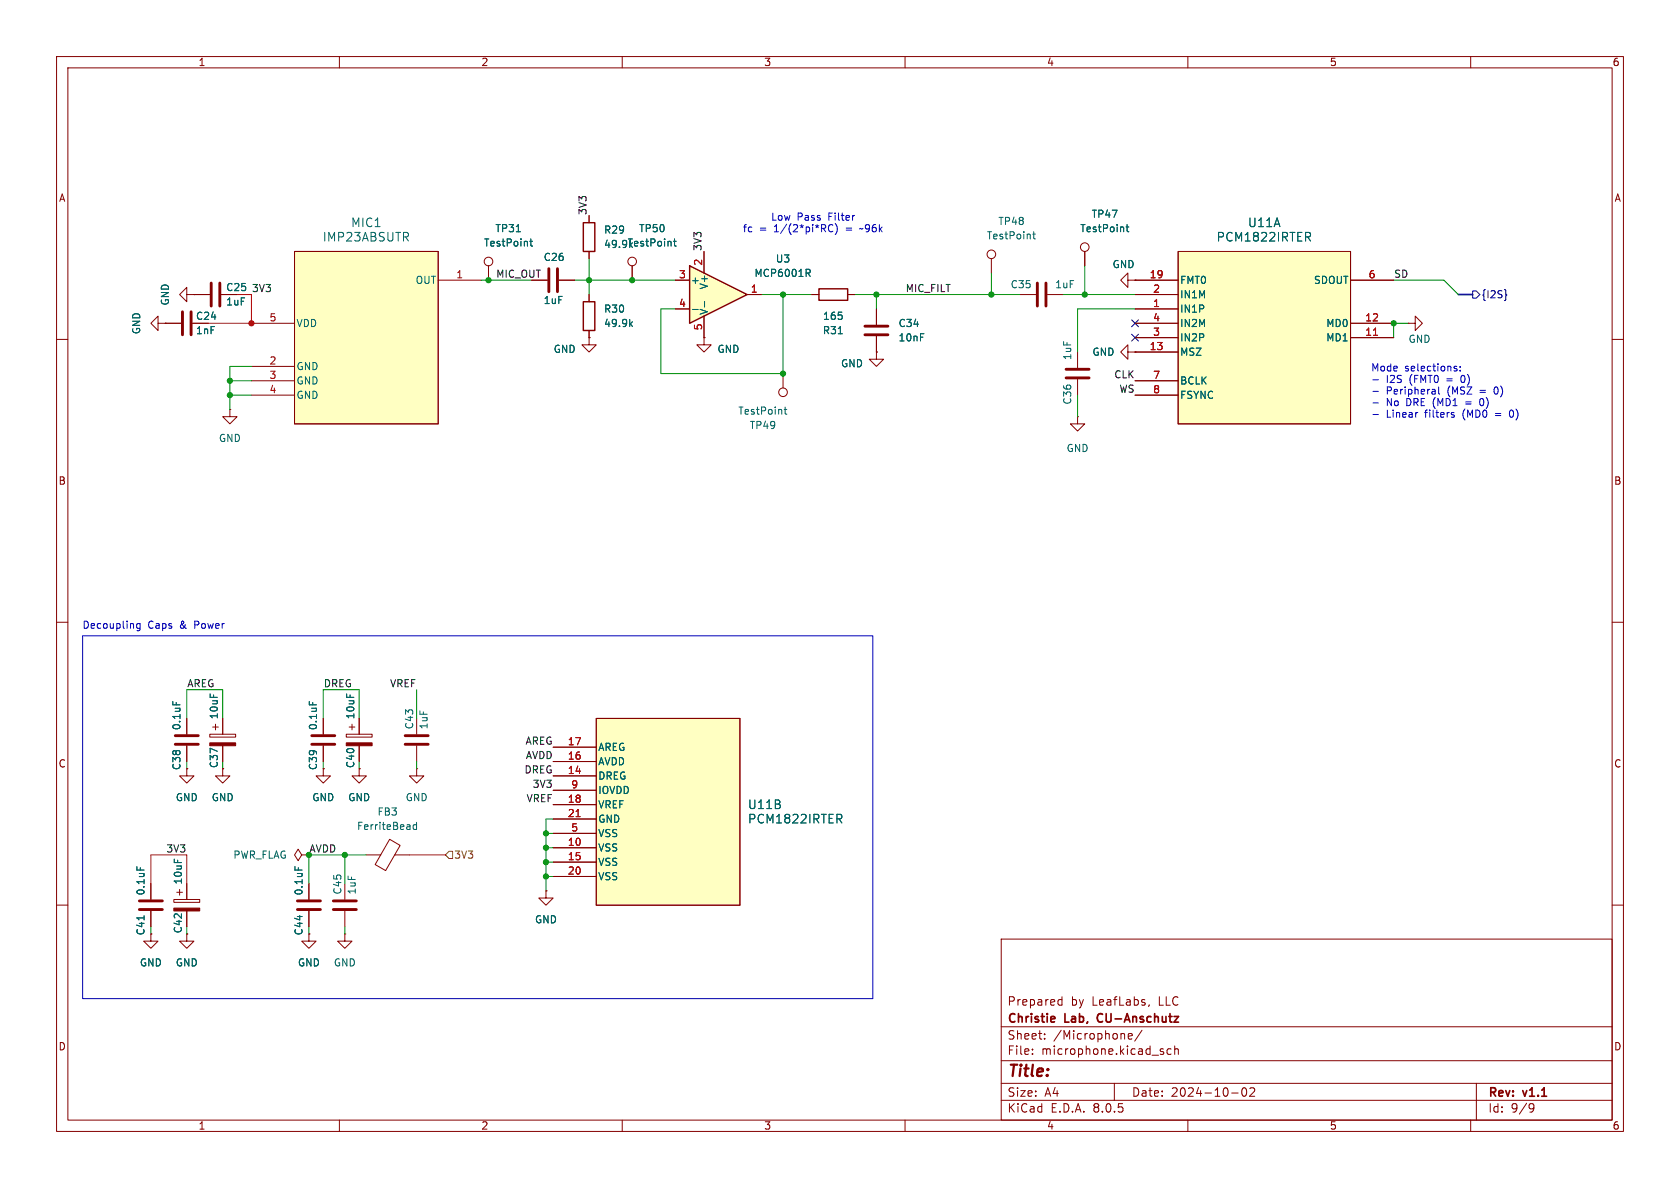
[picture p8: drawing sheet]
<svg xmlns="http://www.w3.org/2000/svg" width="297mm" height="210mm" viewBox="0 0 297 210" stroke-linecap="round" stroke-linejoin="round" font-family="sans-serif">
<g fill="none" stroke="#840000" stroke-width=".18">
<path d="M10 10h277v190h-277zM12 12h273v186h-273zM60 10v2M110 10v2M160 10v2M210 10v2M260 10v2M10 60h2M143.5 52.1h1.3M149.9 52.1h1.2M285 60h2M10 110h2"/>
<path d="M285 110h2M10 160h2M285 160h2M54.6 165.1v1.3h1.3l-1.3 1.2-1.3-1.2h1.3M54.6 165.1h.1M177 166h108v32h-108zM187.2 177.6h.5M187.2 176.8h.5M187.7 176.2v1.5M203.2 177.6l-.2 .3M60 198v2M110 198v2"/>
<path d="M160 198v2M177 194.5h108M177 191.5h108M177 187.5h108M177 181.5h108M182.5 186.3v.1M182.5 185.5v.1M184.7 183.6v.1M184.7 182.8v.1M197 191.5v3M199.5 183.2l.7-.1-.1-.3-.4-.1-.2 .2v.7h.6M201.9 182.1l-1.3 2"/>
<path d="M205.3 185.9l.4 .1v.2l-.2 .2h-.3M205.3 185.4l.4 .1M207 185.5l-.4-.1-.3 .3v.4l.2 .2h.5M207.7 185.5l.2-.1 .3 .1 .1 .9M207.7 184.9v1.5M210 198v2M217.7 193.2h1.2M219.7 192.4l.2-.1a.81 .81 0 0 1 .6 .6 .81 .81 0 0 1-.3 .8l-.2 .1a.81 .81 0 0 1-.3-1.4zM221 192.4l.5-.1 .2 .1 .1 .3-.9 1.1h.9M260 198v2M261 191.5v6.5M270.6 195.1l.5 .1a.99 .99 0 0 1-.4 1.4h-.2"/>
<path d="M271.2 195.7l-.3 .3h-.3"/>
</g>
<path d="M186.4 179.8l.1 .2-.7 .2M194.1 179.4l-.1 .4 .1 .7" fill="none" stroke="#840000" stroke-width=".3"/>
<path d="M144.8 51.1h5.1v2h-5.1z" fill="none" stroke="#840000" stroke-width=".25"/>
<path d="M148.2 59h.7" fill="none" stroke="#006464" stroke-width=".18"/>
<path d="M208.3 44.5h30.5v30.4h-30.5z" fill="#ffffc2"/>
<g fill="none" stroke="#840000" stroke-width=".18">
<path d="M104.1 38.1v1.3M27.9 57.2v-1.3l-1.2 1.3 1.2 1.2v-1.2h1.3M29.2 57.2h.1M29.2 57.2h2.8M33 52.1v-1.3l-1.3 1.3 1.3 1.2v-1.2h1.3M34.3 52.1h.1M34.3 52.1h2.8M39.1 52.1h2.8M86.4 47v2.5M94 49.5h2.8M98.8 49.5h2.8M104.1 59.7v1.3h-1.2l1.2 1.2 1.3-1.2h-1.3"/>
<path d="M104.1 59.7h.1M104.1 44.5v1.2M111.8 47v2.5M175.3 45.7v2.6M180.3 52.1h2.8M185.2 52.1h2.8M200.7 54.6h7.6M200.7 59.7h7.6M200.7 57.2h7.6M200.7 49.5h7.6M200.7 52.1h7.6M208.3 44.5h30.5v30.4h-30.5z"/>
<path d="M208.3 44.5v30.4h30.5v-30.4M238.8 59.7h7.6M238.8 57.2h7.6M238.8 49.5h7.6M200.7 62.2h7.6M200.7 67.3h7.6M200.7 69.9h7.6M33 135.9v1.3h1.3l-1.3 1.2-1.3-1.2h1.3M33 135.9h.1M39.4 135.9v1.3h1.2l-1.2 1.2-1.3-1.2h1.3M39.4 135.9h.1M73.7 127v2.8"/>
<path d="M73.7 131.8v2.8M26.7 156.2v2.8M30.7 159h4.6v.5h-4.6zM31.2 157.7h1.1M31.7 157.2v1M33 156.2v2.8M53.3 151.1l-.6-1-.6 1 .6 1 .6-1h1.3M54.6 156.2v2.8M61 156.2v2.8M64.8 151.1h2.5M68.9 148.4l1.8 1.1-2.5 4.4-1.9-1.1zM69.8 151.1h2.6"/>
<path d="M26.7 165.1v1.3h1.2l-1.2 1.2-1.3-1.2h1.3M26.7 165.1h.1M26.7 161v2.8M33 165.1v1.3h1.3l-1.3 1.2-1.3-1.2h1.3M33 165.1h.1M33 161v2.8M54.6 161v2.8M61 165.1v1.3h1.2l-1.2 1.2-1.3-1.2h1.3M61 165.1h.1M61 161v2.8"/>
<circle cx="86.4" cy="46.2" r=".76"/>
<circle cx="111.8" cy="46.2" r=".76"/>
<circle cx="175.3" cy="45" r=".76"/>
</g>
<path d="M242.8 59.3h.7" fill="none" stroke="#a90000" stroke-width=".18"/>
<g fill="none" stroke="#006464" stroke-width=".18">
<path d="M91.3 41h.7M93.7 42.7h.4M93.8 42.2v1.1l.3 .2M119.1 42.7h.4M119.2 42.2v1.1l.3 .2M182.6 41.4h.4M182.7 41v1.1l.3 .1M231.2 41.9l.5 .7M231.4 41.1l.3 .3-.1 .3-.2 .2M24.2 153.2v.6M52.1 153.2v.6M73.6 145.4v1.2"/>
<path d="M73.6 145.8h-.3l-.3 .2 .2 .6h.4M25.5 161.9v.7"/>
</g>
<g fill="none" stroke="#840000" stroke-width=".51">
<path d="M32.3 55.1v4.1M33.8 55.1v4.1M37.3 50v4.1M38.9 50v4.1M97 47.5v4.1M98.6 47.5v4.1M183.4 50v4.1M184.9 50v4.1M71.6 131.6h4.1M71.6 130h4.1M24.6 159.3h4.1M52.6 159.3h4"/>
<path d="M58.9 159.3h4.1M24.6 160.8h4.1M52.6 160.8h4M58.9 160.8h4.1"/>
</g>
<path d="M103.1 39.4h2.1v5.1h-2.1z" fill="none" stroke="#840000" stroke-width=".25"/>
<path d="M30.7 160.5h4.6v.5h-4.6z" fill="#840000" stroke="#840000" stroke-width=".18"/>
<path d="M121.9 47l10.2 5.1-10.2 5.1z" fill="#ffffc2"/>
<path d="M121.9 47l10.2 5.1-10.2 5.1z" fill="none" stroke="#840000" stroke-width=".25"/>
<g fill="none" stroke="#840000" stroke-width=".18">
<path d="M119.4 49.5h2.5M119.4 54.6h2.5M124.5 59.7v1.3h1.2l-1.2 1.2-1.3-1.2h1.3M124.5 59.7h.1M124.5 44.5v3.8M124.5 55.9v3.8M132.1 52.1h2.5M199.4 49.5v1.3l-1.3-1.3 1.3-1.2v1.2h1.3M200.7 49.5h.1M138.4 66v2.6M61.2 129.8h4.6v.5h-4.6zM61.7 128.5h1"/>
<path d="M62.2 128v1M63.5 127v2.8M63.5 131.8v2.8"/>
<circle cx="138.4" cy="69.3" r=".76"/>
</g>
<path d="M122.4 54.7h1M124.6 53.3v1M142.5 47.6h.5l.2 .2-.1 .4-.6 .1M142.8 48.3l.4 .6M138.6 72.4h.5M138.8 72v1l.3 .2" fill="none" stroke="#006464" stroke-width=".18"/>
<path d="M61.2 131.3h4.6v.5h-4.6z" fill="#840000" stroke="#840000" stroke-width=".18"/>
<path d="M52.1 44.5h25.4v30.4h-25.4z" fill="#ffffc2"/>
<g fill="none" stroke="#840000" stroke-width=".18">
<path d="M44.4 57.2h7.7M52.1 44.5h25.4v30.4h-25.4zM77.5 49.5h7.6M191.8 44.5v2.5M248.9 57.2h1.3v1.2l1.3-1.2-1.3-1.3v1.3M248.9 57.2h.1M40.6 72.4v1.3h1.3l-1.3 1.2-1.2-1.2h1.2M40.6 72.4h.1M44.4 64.8h7.7M44.4 67.3h7.7M44.4 69.9h7.7"/>
<circle cx="191.8" cy="43.7" r=".76"/>
</g>
<path d="M199.3 39.7v1.1l.3 .2M199.1 40.1h.5" fill="none" stroke="#006464" stroke-width=".18"/>
<path d="M105.4 127h25.4v33h-25.4z" fill="#ffffc2"/>
<g fill="none" stroke="#840000" stroke-width=".18">
<path d="M104.1 38.1v1.3M29.2 57.2h.1M29.2 57.2h2.8M34.3 52.1h.1M34.3 52.1h2.8M39.1 52.1h2.8M86.4 47v2.5M94 49.5h2.8M98.8 49.5h2.8M104.1 59.7h.1M104.1 44.5v1.2M104.1 52.1v1.2"/>
<path d="M104.1 58.4v1.3M111.8 47v2.5M119.4 49.5h2.5M119.4 54.6h2.5M124.5 59.7h.1M124.5 44.5v3.8M124.5 55.9v3.8M132.1 52.1h2.5M143.5 52.1h1.3M149.9 52.1h1.2M154.9 54.6v2.8M154.9 59.4v2.8"/>
<path d="M191.8 44.5v2.5M200.7 49.5h.1M200.7 49.5h7.6M200.7 57.2h7.6M200.7 52.1h7.6M200.7 54.6h7.6M200.7 59.7h7.6M238.8 49.5h7.6M238.8 57.2h7.6M238.8 59.7h7.6M154.9 62.2v1.3h-1.2l1.2 1.3 1.3-1.3h-1.3M154.9 62.2h.1"/>
<path d="M190.5 73.7v1.2h-1.3l1.3 1.3 1.3-1.3h-1.3M190.5 73.7h.1M190.5 62.2v2.8M190.5 67.1v2.8M199.4 62.2v1.3l-1.3-1.3 1.3-1.2v1.2h1.3M200.7 62.2h.1M200.7 62.2h7.6M200.7 67.3h7.6M200.7 69.9h7.6M33 135.9h.1M33 127v2.8M33 131.8v2.8"/>
<path d="M37.1 129.8h4.6v.5h-4.6zM37.6 128.5h1M38.1 128v1M39.4 135.9h.1M39.4 127v2.8M39.4 131.8v2.8M57.1 135.9v1.3h1.3l-1.3 1.2-1.2-1.2h1.2M57.1 135.9h.1M57.1 127v2.8M57.1 131.8v2.8M63.5 135.9v1.3h1.3l-1.3 1.2-1.3-1.2h1.3M63.5 135.9h.1"/>
<path d="M63.5 127v2.8M63.5 131.8v2.8M73.7 135.9v1.3h1.2l-1.2 1.2-1.3-1.2h1.3M73.7 135.9h.1M97.8 137.2h7.6M97.8 134.6h7.6M97.8 132.1h7.6M97.8 139.7h7.6M105.4 127h25.4v33h-25.4zM26.7 156.2v2.8M33 156.2v2.8M54.6 156.2v2.8"/>
<path d="M96.5 157.5v1.3h1.3l-1.3 1.2-1.3-1.2h1.3M96.5 157.5h.1M97.8 149.9h7.6M97.8 152.4h7.6M97.8 142.2h7.6M97.8 154.9h7.6M97.8 144.8h7.6M97.8 147.3h7.6M26.7 165.1h.1M26.7 161v2.8M33 165.1h.1M33 161v2.8"/>
<path d="M54.6 165.1h.1M54.6 161v2.8"/>
</g>
<path d="M242.8 59.3h.7M101.8 144.4h.8" fill="none" stroke="#a90000" stroke-width=".18"/>
<g fill="none" stroke="#006464" stroke-width=".18">
<path d="M199.3 39.7v1.1l.3 .2M91.3 41h.7M93.7 42.7h.4M93.8 42.2v1.1l.3 .2M111.4 57.2l.4 .5M111.8 56.9l-.5 .5M119.1 42.7h.4M119.2 42.2v1.1l.3 .2M122.4 54.7h1M124.6 53.3v1M142.5 47.6h.5l.2 .2-.1 .4-.6 .1M142.8 48.3l.4 .6"/>
<path d="M148.2 59h.7M199.1 40.1h.5M231.2 41.9l.5 .7M231.4 41.1l.3 .3-.1 .3-.2 .2M30.6 124v.6M54.7 124v.6M24.2 153.2v.6M52.1 153.2v.6M148.3 144.8l.5 .7M148.5 144l.3 .2v.4l-.3 .2M25.5 161.9v.7"/>
</g>
<path d="M152.9 59.2h4.1M152.9 57.7h4.1M188.5 66.8h4M188.5 65.3h4M31 131.6h4.1M31 130h4.1M55.1 131.6h4.1M55.1 130h4.1" fill="none" stroke="#840000" stroke-width=".51"/>
<path d="M37.1 131.3h4.6v.5h-4.6z" fill="#840000" stroke="#840000" stroke-width=".18"/>
<path d="M103.1 53.3h2.1v5.1h-2.1z" fill="none" stroke="#840000" stroke-width=".25"/>
<path d="M200.1 59.1l1.2 1.2M200.1 56.5l1.2 1.3M201.3 59.1l-1.2 1.2M201.3 56.5l-1.2 1.3M260.3 51.4h.7l.6 .7-.6 .6h-.7zM266.1 51.3l.1 .7 .2 .2-.2 .1-.1 .8" fill="none" stroke="#000084" stroke-width=".18"/>
<path d="M78.7 151.1l.7-.6h.6v1.3h-.6z" fill="none" stroke="#725600" stroke-width=".18"/>
<g fill="none" stroke="#0000c2" stroke-width=".18">
<path d="M146.7 39.8a.61 .61 0 0 0-.2 .8 .61 .61 0 0 0 .7 .3M147.8 39.8a1.47 1.47 0 0 1-.1 1.7M152.1 40.4l-.1 .1M242.7 67.1h1M242.7 69.2h1M242.7 71.2h1M242.7 73.3h1M253.7 68.9v.8M253.7 69.6l-.1 .1M253.7 69.1l-.1 .1M254.3 68.4v1.1l.2 .2M256.7 73.3l.4 .1v.2l-.2 .2h-.2"/>
<path d="M257.1 65.1l.4 .1 .1 .2-.2 .2-.3-.1M257.1 64.8h.4M258.1 65.5v.1M258.1 64.8v.1M261.7 70.6l-.1 .3 .1 .7M267 72.6l-.2 .4 .2 .7M14.6 112.4h139.7v64.1h-139.7zM24.8 110.2v1.1l-.3 .2-.3-.1M24.8 110.3l-.4-.1-.2 .3 .1 .5h.5"/>
</g>
<path d="M257.8 52.1h2.5" fill="none" stroke="#000084" stroke-width=".3"/>
<path d="M41.9 52.1h2.5v5.1h-7.6M26.7 156.2v-5.1h6.3v5.1M72.4 151.1h6.3" fill="none" stroke="#f00" stroke-width=".18"/>
<g fill="none" stroke="#009600" stroke-width=".18">
<path d="M85.1 49.5h8.9M101.6 49.5h17.8M104.1 45.7v6.4M134.6 52.1h8.9M138.4 52.1v13.9h-21.6v-11.4h2.6M151.1 52.1h29.2M154.9 52.1v2.5M175.3 48.3v3.8M188 52.1h12.7M191.8 47v5.1M200.7 54.6h-10.2v7.6M246.4 49.5h8.9l2.5 2.6"/>
<path d="M248.9 57.2h-2.5v2.5M40.6 67.3h3.8M40.6 69.9h3.8M44.4 64.8h-3.8v7.6M190.5 69.9v3.8M33 127v-5.1h6.4v5.1M33 134.6v1.3M39.4 134.6v1.3M57.1 127v-5.1h6.4v5.1M57.1 134.6v1.3M63.5 134.6v1.3M73.7 121.9v5.1"/>
<path d="M73.7 134.6v1.3M61 151.1v5.1M64.8 151.1h-10.2v5.1M96.5 147.3h1.3M96.5 152.4h1.3M96.5 154.9h1.3M96.5 149.9h1.3M97.8 144.8h-1.3v12.7M26.7 163.8v1.3M33 163.8v1.3M54.6 163.8v1.3M61 163.8v1.3"/>
</g>
<circle cx="44.4" cy="57.2" r=".46" fill="#f00" stroke="#f00" stroke-width=".18"/>
<g fill="#009600" stroke="#009600" stroke-width=".18">
<circle cx="40.6" cy="67.3" r=".46"/>
<circle cx="40.6" cy="69.9" r=".46"/>
<circle cx="86.4" cy="49.5" r=".46"/>
<circle cx="175.3" cy="52.1" r=".46"/>
<circle cx="111.8" cy="49.5" r=".46"/>
<circle cx="154.9" cy="52.1" r=".46"/>
<circle cx="138.4" cy="66" r=".46"/>
<circle cx="138.4" cy="52.1" r=".46"/>
<circle cx="104.1" cy="49.5" r=".46"/>
<circle cx="96.5" cy="154.9" r=".46"/>
<circle cx="96.5" cy="149.9" r=".46"/>
<circle cx="96.5" cy="147.3" r=".46"/>
<circle cx="96.5" cy="152.4" r=".46"/>
<circle cx="61" cy="151.1" r=".46"/>
<circle cx="54.6" cy="151.1" r=".46"/>
<circle cx="246.4" cy="57.2" r=".46"/>
<circle cx="191.8" cy="52.1" r=".46"/>
</g>
<text font-size="2.8" fill="#840000" x="178" y="190.9">Title:</text>
<g font-size="2.1" fill="#006464">
<text x="62" y="40.4">MIC1</text>
<text x="220.5" y="40.4">U11A</text>
<text x="57" y="42.9">IMP23ABSUTR</text>
<text x="215" y="42.9">PCM1822IRTER</text>
<text x="132.1" y="143.2">U11B</text>
<text x="132.1" y="145.8">PCM1822IRTER</text>
</g>
<g font-size="2.1" fill="#840000">
<text x="178" y="178">Prepared</text>
<text x="189.3" y="178">by</text>
<text x="193.1" y="178">LeafLabs,</text>
<text x="205" y="178">LLC</text>
<text x="178" y="184">Sheet:</text>
<text x="178" y="181.2">Christie</text>
<text x="186.2" y="184">/Microphone/</text>
<text x="188.3" y="181.2">Lab,</text>
<text x="194.7" y="181.2">CU-Anschutz</text>
<text x="178" y="186.7">File:</text>
<text x="184.1" y="186.7">microphone.kicad_sch</text>
<text x="178" y="196.9">KiCad</text>
<text x="178" y="194.1">Size:</text>
<text x="184.7" y="194.1">A4</text>
<text x="185.7" y="196.9">E.D.A.</text>
<text x="193.3" y="196.9">8.0.5</text>
<text x="200" y="194.1">Date:</text>
<text x="207" y="194.1">2024-10-02</text>
<text x="263" y="194.3">Rev:</text>
<text x="263" y="196.9">Id:</text>
<text x="267.1" y="196.9">9/9</text>
<text x="269.4" y="194.3">v1.1</text>
</g>
<g font-size="1.8" fill="#840000">
<text x="35" y="11.9">1</text>
<text x="85" y="11.9">2</text>
<text x="135" y="11.9">3</text>
<text x="185" y="11.9">4</text>
<text x="235" y="11.9">5</text>
<text x="285" y="11.9">6</text>
<text x="10.3" y="35.9">A</text>
<text x="285.3" y="35.9">A</text>
<text x="34.6" y="56.7">C24</text>
<text x="10.3" y="85.9">B</text>
<text x="285.3" y="85.9">B</text>
<text x="10.3" y="135.9">C</text>
<text x="285.3" y="135.9">C</text>
<text x="10.3" y="185.9">D</text>
<text x="285.3" y="185.9">D</text>
<text x="35" y="199.9">1</text>
<text x="85" y="199.9">2</text>
<text x="135" y="199.9">3</text>
<text x="185" y="199.9">4</text>
<text x="235" y="199.9">5</text>
<text x="285" y="199.9">6</text>
</g>
<g font-size="1.8" fill="#006464">
<text x="87.5" y="41.2">TP31</text>
<text x="106.7" y="41.5">R29</text>
<text x="112.9" y="41.2">TP50</text>
<text x="176.4" y="40">TP48</text>
<text x="190.9" y="41.2">TestPoint</text>
<text x="192.9" y="38.7">TP47</text>
<text x="85.5" y="43.8">TestPoint</text>
<text x="96" y="46.3">C26</text>
<text x="106.7" y="44">49.9kTestPoint</text>
<text x="137.1" y="46.6">U3</text>
<text x="174.4" y="42.5">TestPoint</text>
<text x="196.6" y="47.6">GND</text>
<text x="39.9" y="51.7">C25</text>
<text x="73.4" y="50.4">OUT</text>
<text x="96" y="53.9">1uF</text>
<text x="122" y="50.4">+</text>
<text x="125.3" y="51.3" transform="rotate(-90 125.3 51.3)">V+</text>
<text x="133.3" y="49.2">MCP6001R</text>
<text x="178.6" y="51.2">C35</text>
<text x="186.4" y="51.2">1uF</text>
<text x="208.5" y="50.4">FMT0</text>
<text x="208.5" y="52.9">IN1M</text>
<text x="232.2" y="50.4">SDOUT</text>
<text x="25" y="59.2" transform="rotate(-90 25 59.2)">GND</text>
<text x="30.1" y="54.1" transform="rotate(-90 30.1 54.1)">GND</text>
<text x="34.6" y="59.3">1nF</text>
<text x="39.9" y="54.2">1uF</text>
<text x="52.3" y="58">VDD</text>
<text x="106.7" y="55.5">R30</text>
<text x="106.7" y="58">49.9k</text>
<text x="125.3" y="55.8" transform="rotate(-90 125.3 55.8)">V-</text>
<text x="145.4" y="59.3">R31</text>
<text x="145.4" y="56.7">165</text>
<text x="158.8" y="58">C34</text>
<text x="208.5" y="55.5">IN1P</text>
<text x="208.5" y="58">IN2M</text>
<text x="234.4" y="58">MD0</text>
<text x="52.3" y="65.6">GND</text>
<text x="97.8" y="62.6">GND</text>
<text x="126.7" y="62.6">GND</text>
<text x="148.6" y="65.1">GND</text>
<text x="158.8" y="60.6">10nF</text>
<text x="189.6" y="63.7" transform="rotate(-90 189.6 63.7)">1uF</text>
<text x="193" y="63.1">GND</text>
<text x="208.5" y="63.1">MSZ</text>
<text x="208.5" y="60.6">IN2P</text>
<text x="234.4" y="60.6">MD1</text>
<text x="248.9" y="60.8">GND</text>
<text x="52.3" y="68.2">GND</text>
<text x="52.3" y="70.7">GND</text>
<text x="189.6" y="71.6" transform="rotate(-90 189.6 71.6)">C36</text>
<text x="208.5" y="68.2">BCLK</text>
<text x="208.5" y="70.7">FSYNC</text>
<text x="130.4" y="73.5">TestPoint</text>
<text x="132.4" y="76">TP49</text>
<text x="38.6" y="78.3">GND</text>
<text x="188.5" y="80.1">GND</text>
<text x="32.1" y="129.2" transform="rotate(-90 32.1 129.2)">0.1uF</text>
<text x="38.7" y="127.2" transform="rotate(-90 38.7 127.2)">10uF</text>
<text x="56.2" y="129.2" transform="rotate(-90 56.2 129.2)">0.1uF</text>
<text x="62.8" y="127.2" transform="rotate(-90 62.8 127.2)">10uF</text>
<text x="73.3" y="129" transform="rotate(-90 73.3 129)">C43</text>
<text x="75.8" y="129" transform="rotate(-90 75.8 129)">1uF</text>
<text x="32.1" y="136.2" transform="rotate(-90 32.1 136.2)">C38</text>
<text x="38.7" y="135.9" transform="rotate(-90 38.7 135.9)">C37</text>
<text x="56.2" y="136.2" transform="rotate(-90 56.2 136.2)">C39</text>
<text x="62.8" y="135.9" transform="rotate(-90 62.8 135.9)">C40</text>
<text x="105.7" y="135.5">AVDD</text>
<text x="105.7" y="132.9">AREG</text>
<text x="31" y="141.8">GND</text>
<text x="37.3" y="141.8">GND</text>
<text x="55.1" y="141.8">GND</text>
<text x="61.5" y="141.8">GND</text>
<text x="71.6" y="141.8">GND</text>
<text x="105.7" y="138">DREG</text>
<text x="105.7" y="143.1">VREF</text>
<text x="105.7" y="140.6">IOVDD</text>
<text x="63" y="146.9">FerriteBead</text>
<text x="66.6" y="144.4">FB3</text>
<text x="105.7" y="145.6">GND</text>
<text x="105.7" y="148.2">VSS</text>
<text x="41.2" y="152">PWR_FLAG</text>
<text x="105.7" y="150.7">VSS</text>
<text x="105.7" y="153.3">VSS</text>
<text x="105.7" y="155.8">VSS</text>
<text x="25.8" y="158.4" transform="rotate(-90 25.8 158.4)">0.1uF</text>
<text x="32.4" y="156.5" transform="rotate(-90 32.4 156.5)">10uF</text>
<text x="53.7" y="158.4" transform="rotate(-90 53.7 158.4)">0.1uF</text>
<text x="60.6" y="158.2" transform="rotate(-90 60.6 158.2)">C45</text>
<text x="63.1" y="158.2" transform="rotate(-90 63.1 158.2)">1uF</text>
<text x="25.8" y="165.4" transform="rotate(-90 25.8 165.4)">C41</text>
<text x="32.4" y="165.1" transform="rotate(-90 32.4 165.1)">C42</text>
<text x="53.7" y="165.4" transform="rotate(-90 53.7 165.4)">C44</text>
<text x="94.5" y="163.4">GND</text>
<text x="24.6" y="171">GND</text>
<text x="31" y="171">GND</text>
<text x="52.6" y="171">GND</text>
<text x="58.9" y="171">GND</text>
</g>
<g font-size="1.8" fill="#0f0f0f">
<text x="103.8" y="38.1" transform="rotate(-90 103.8 38.1)">3V3</text>
<text x="124.1" y="44.5" transform="rotate(-90 124.1 44.5)">3V3</text>
<text x="44.4" y="51.7">3V3</text>
<text x="87.6" y="49.2">MIC_OUT</text>
<text x="160" y="51.7">MIC_FILT</text>
<text x="246.4" y="49.2">SD</text>
<text x="196.9" y="67">CLK</text>
<text x="197.8" y="69.5">WS</text>
<text x="33" y="121.6">AREG</text>
<text x="57.1" y="121.6">DREG</text>
<text x="68.9" y="121.6">VREF</text>
<text x="92.8" y="131.7">AREG</text>
<text x="92.6" y="136.8">DREG</text>
<text x="92.9" y="134.3">AVDD</text>
<text x="93" y="141.9">VREF</text>
<text x="94.1" y="139.4">3V3</text>
<text x="29.3" y="150.8">3V3</text>
<text x="54.6" y="150.8">AVDD</text>
</g>
<g font-size="1.8" fill="#0000c2">
<text x="131.2" y="41.3">fc</text>
<text x="134.2" y="41.3">=</text>
<text x="136.2" y="39.2">Low</text>
<text x="137" y="41.3">1/(2*pi*RC)</text>
<text x="140.9" y="39.2">Pass</text>
<text x="146.5" y="39.2">Filter</text>
<text x="149.8" y="41.3">=</text>
<text x="152.5" y="41.3">~96k</text>
<text x="242.3" y="65.9">Mode</text>
<text x="248.3" y="65.9">selections:</text>
<text x="245.1" y="67.9">I2S</text>
<text x="245.1" y="70">Peripheral</text>
<text x="249.3" y="67.9">(FMT0</text>
<text x="256" y="70">(MSZ</text>
<text x="256" y="67.9">=</text>
<text x="258.7" y="67.9">0)</text>
<text x="261.9" y="70">=</text>
<text x="264.6" y="70">0)</text>
<text x="245.1" y="72">No</text>
<text x="245.1" y="74">Linear</text>
<text x="248.7" y="72">DRE (MD1</text>
<text x="252" y="74">filters</text>
<text x="258.8" y="74">(MD0</text>
<text x="259.5" y="72">=</text>
<text x="262.3" y="72">0)</text>
<text x="264.8" y="74">=</text>
<text x="267.5" y="74">0)</text>
<text x="14.5" y="111.4">Decoupling</text>
<text x="26.1" y="111.4">Caps</text>
<text x="31.9" y="111.4">&amp;</text>
<text x="34.6" y="111.4">Power</text>
</g>
<g font-size="1.8" fill="#a90000">
<text x="124.2" y="47.1" transform="rotate(-90 124.2 47.1)">2</text>
<text x="80.6" y="49.3">1</text>
<text x="119.9" y="49.3">3</text>
<text x="132.6" y="51.8">1</text>
<text x="203.2" y="49.3">19</text>
<text x="203.8" y="51.8">2</text>
<text x="241.9" y="49.3">6</text>
<text x="47.6" y="56.9">5</text>
<text x="119.9" y="54.4">4</text>
<text x="124.2" y="58.5" transform="rotate(-90 124.2 58.5)">5</text>
<text x="203.8" y="54.4">1</text>
<text x="203.8" y="59.4">3</text>
<text x="203.8" y="56.9">4</text>
<text x="241.3" y="59.4">11</text>
<text x="241.3" y="56.9">12</text>
<text x="47.6" y="64.5">2</text>
<text x="203.2" y="62">13</text>
<text x="47.6" y="67.1">3</text>
<text x="47.6" y="69.6">4</text>
<text x="203.8" y="67.1">7</text>
<text x="203.8" y="69.6">8</text>
<text x="100.3" y="131.8">17</text>
<text x="100.3" y="136.9">14</text>
<text x="100.3" y="134.4">16</text>
<text x="100.3" y="142">18</text>
<text x="100.9" y="139.4">9</text>
<text x="100.3" y="149.6">10</text>
<text x="100.3" y="144.5">21</text>
<text x="100.9" y="147.1">5</text>
<text x="100.3" y="152.1">15</text>
<text x="100.3" y="154.7">20</text>
</g>
<text font-size="1.8" fill="#000084" x="261.8" y="52.9">{I2S}</text>
<text font-size="1.8" fill="#725600" x="80.2" y="152">3V3</text>
</svg>
